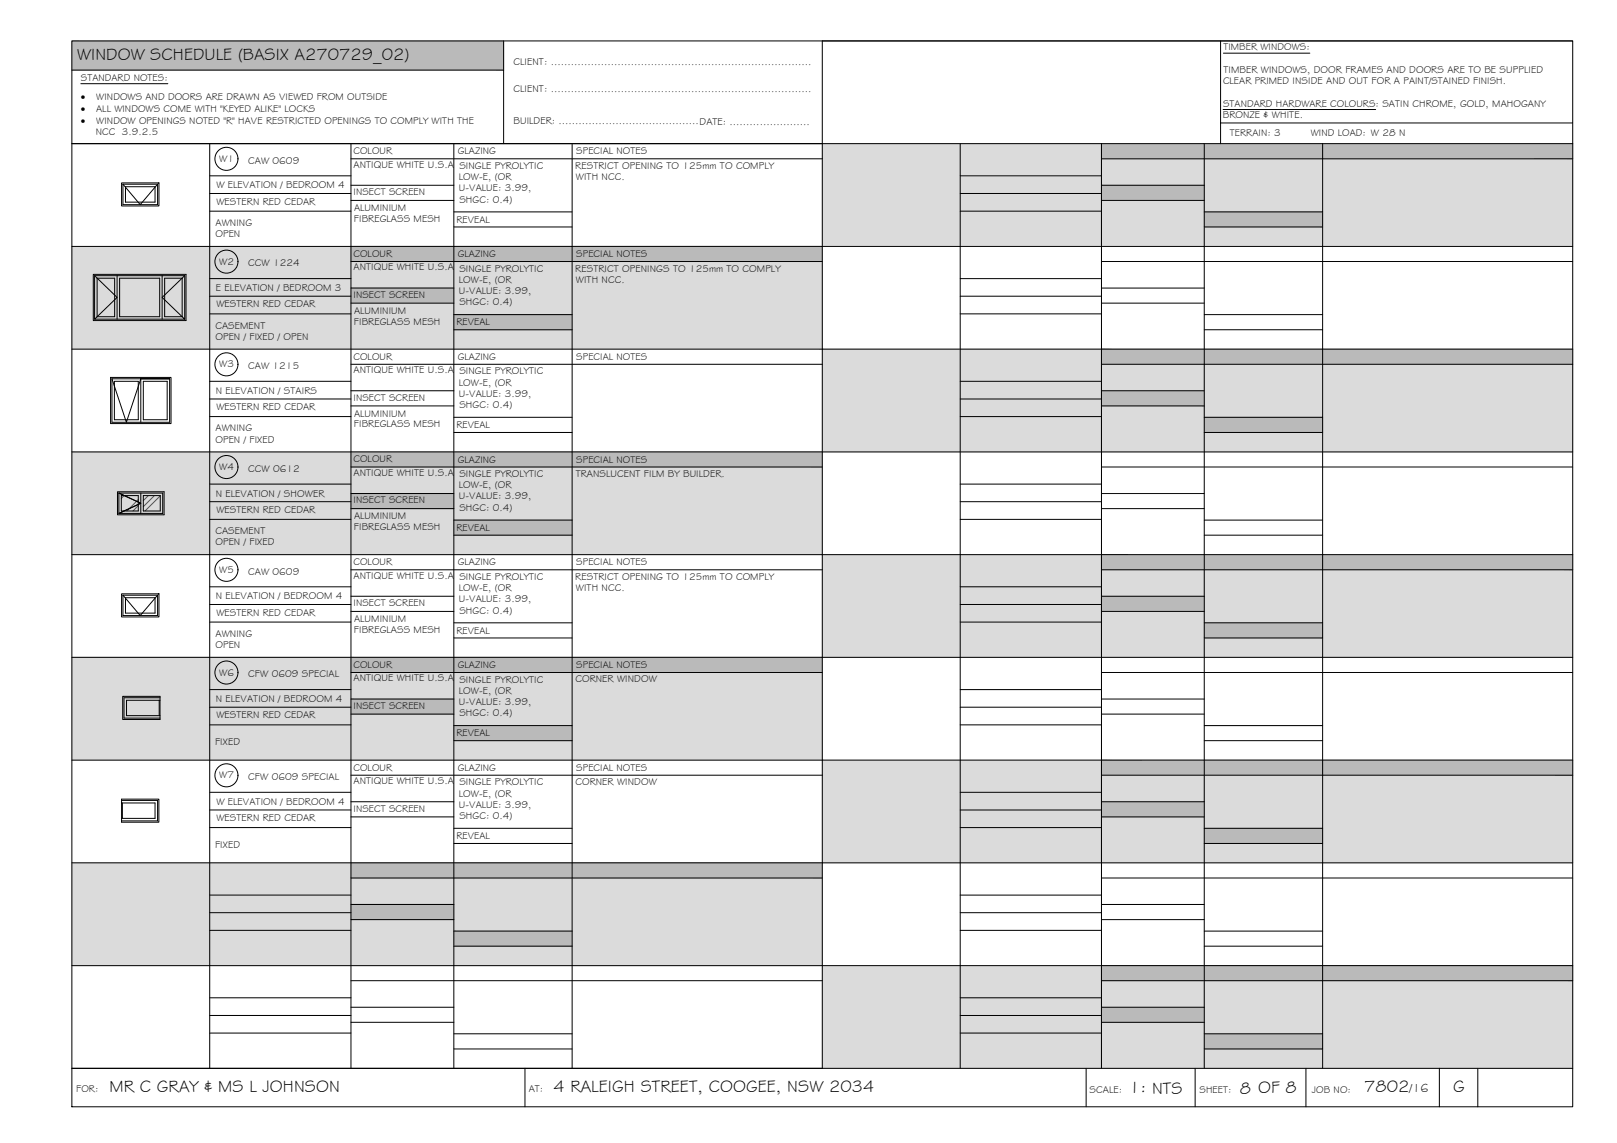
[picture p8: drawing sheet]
<svg xmlns="http://www.w3.org/2000/svg" width="420mm" height="297mm" viewBox="0 0 420 297" stroke-linecap="round" stroke-linejoin="round" font-family="sans-serif">
<!-- layer: WINDOW SCHEDULE HATCH -->
<g fill="#dbdbdb" stroke="#dbdbdb" stroke-width=".26">
<path d="M213.7 37.3l195 26.7v-26.7zM213.7 37.3l195 26.7h-195z"/>
<path d="M18.7 64l195 26.7v-26.7zM18.7 64l195 26.7h-195z"/>
<path d="M213.7 90.7l195 26.7v-26.7zM213.7 90.7l195 26.7h-195z"/>
<path d="M18.7 117.4l195 26.7v-26.7zM18.7 117.4l195 26.7h-195z"/>
<path d="M213.7 144.1l195 26.7v-26.7zM213.7 144.1l195 26.7h-195z"/>
<path d="M18.7 170.8l195 26.7v-26.7zM18.7 170.8l195 26.7h-195z"/>
<path d="M213.7 197.5l195 26.7v-26.7zM213.7 197.5l195 26.7h-195z"/>
<path d="M18.7 224.2l195 26.7v-26.7zM18.7 224.2l195 26.7h-195z"/>
<path d="M213.7 250.9l195 26.7v-26.7zM213.7 250.9l195 26.7h-195z"/>
</g>
<g fill="#bababa" stroke="#bababa" stroke-width=".26">
<path d="M18.7 10.6l112.2 7.6v-7.6zM18.7 10.6l112.2 7.6h-112.2z"/>
<path d="M286.2 37.3l122.5 4v-4zM286.2 37.3l122.5 4h-122.5z"/>
<path d="M286.2 48.1l26.7 4v-4zM286.2 48.1l26.7 4h-26.7z"/>
<path d="M312.9 55.1l30.8 3.9v-3.9zM312.9 55.1l30.8 3.9h-30.8z"/>
<path d="M91.2 64l122.5 4v-4zM91.2 64l122.5 4h-122.5z"/>
<path d="M91.2 74.9l26.7 3.9v-3.9zM91.2 74.9l26.7 3.9h-26.7z"/>
<path d="M117.9 81.8l30.8 3.9v-3.9zM117.9 81.8l30.8 3.9h-30.8z"/>
<path d="M286.2 90.7l122.5 4v-4zM286.2 90.7l122.5 4h-122.5z"/>
<path d="M286.2 101.6l26.7 3.9v-3.9zM286.2 101.6l26.7 3.9h-26.7z"/>
<path d="M312.9 108.5l30.8 3.9v-3.9zM312.9 108.5l30.8 3.9h-30.8z"/>
<path d="M91.2 117.4l122.5 4v-4zM91.2 117.4l122.5 4h-122.5z"/>
<path d="M91.2 128.3l26.7 3.9v-3.9zM91.2 128.3l26.7 3.9h-26.7z"/>
<path d="M117.9 135.2l30.8 3.9v-3.9zM117.9 135.2l30.8 3.9h-30.8z"/>
<path d="M286.2 144.1l122.5 4v-4zM286.2 144.1l122.5 4h-122.5z"/>
<path d="M286.2 155l26.7 3.9v-3.9zM286.2 155l26.7 3.9h-26.7z"/>
<path d="M312.9 161.9l30.8 3.9v-3.9zM312.9 161.9l30.8 3.9h-30.8z"/>
<path d="M91.2 170.8l122.5 4v-4zM91.2 170.8l122.5 4h-122.5z"/>
<path d="M91.2 181.6l26.7 4v-4zM91.2 181.6l26.7 4h-26.7z"/>
<path d="M117.9 188.6l30.8 3.9v-3.9zM117.9 188.6l30.8 3.9h-30.8z"/>
<path d="M286.2 197.5l122.5 4v-4zM286.2 197.5l122.5 4h-122.5z"/>
<path d="M286.2 208.4l26.7 3.9v-3.9zM286.2 208.4l26.7 3.9h-26.7z"/>
<path d="M312.9 215.3l30.8 3.9v-3.9zM312.9 215.3l30.8 3.9h-30.8z"/>
<path d="M91.2 224.2l122.5 4v-4zM91.2 224.2l122.5 4h-122.5z"/>
<path d="M91.2 235l26.7 4v-4zM91.2 235l26.7 4h-26.7z"/>
<path d="M117.9 242l30.8 3.9v-3.9zM117.9 242l30.8 3.9h-30.8z"/>
<path d="M286.2 250.9l122.5 4v-4zM286.2 250.9l122.5 4h-122.5z"/>
<path d="M286.2 261.8l26.7 3.9v-3.9zM286.2 261.8l26.7 3.9h-26.7z"/>
<path d="M312.9 268.7l30.8 3.9v-3.9zM312.9 268.7l30.8 3.9h-30.8z"/>
</g>
<!-- layer: BORDER -->
<g fill="none" stroke="#000" stroke-width=".26">
<path d="M18.7 10.6h390v277h-390zM18.7 18.2h112.2M130.9 10.6v26.7M317.1 10.6v26.7M408.7 10.6h-195v267M18.7 37.3h390M54.5 37.3v240.3M91.2 37.3v240.3M117.9 37.3v240.3M148.7 37.3v240.3M249.5 37.3v240.3M286.2 37.3v240.3"/>
<path d="M312.9 37.3v240.3M317.1 32h91.6M343.7 37.3v240.3M54.5 45.7h36.7M54.5 50.3h36.7M54.5 54.9h36.7M91.2 41.3h122.5M91.2 48.1h26.7M91.2 52.1h26.7M117.9 55.1h30.8M117.9 59h30.8M249.5 45.7h36.7"/>
<path d="M249.5 50.3h36.7M249.5 54.9h36.7M286.2 41.3h122.5M286.2 48.1h26.7M286.2 52.1h26.7M312.9 55.1h30.8M312.9 59h30.8M18.7 64h390M54.5 72.4h36.7M54.5 77h36.7M91.2 68h122.5M91.2 74.9h26.7"/>
<path d="M91.2 78.8h26.7M249.5 72.4h36.7M249.5 77h36.7M286.2 68h122.5M286.2 74.9h26.7M286.2 78.8h26.7M18.7 90.7h390M54.5 81.6h36.7M54.5 99.1h36.7M91.2 94.7h122.5M117.9 81.8h30.8M117.9 85.7h30.8"/>
<path d="M249.5 81.6h36.7M249.5 99.1h36.7M286.2 94.7h122.5M312.9 81.8h30.8M312.9 85.7h30.8M18.7 117.4h390M54.5 103.7h36.7M54.5 108.3h36.7M91.2 101.6h26.7M91.2 105.5h26.7M117.9 108.5h30.8M117.9 112.4h30.8"/>
<path d="M249.5 103.7h36.7M249.5 108.3h36.7M286.2 101.6h26.7M286.2 105.5h26.7M312.9 108.5h30.8M312.9 112.4h30.8M54.5 125.8h36.7M54.5 130.4h36.7M54.5 135h36.7M91.2 121.4h122.5M91.2 128.3h26.7M91.2 132.2h26.7"/>
<path d="M117.9 135.2h30.8M117.9 139.1h30.8M249.5 125.8h36.7M249.5 130.4h36.7M249.5 135h36.7M286.2 121.4h122.5M286.2 128.3h26.7M286.2 132.2h26.7M312.9 135.2h30.8M312.9 139.1h30.8M18.7 144.1h390M54.5 152.5h36.7"/>
<path d="M54.5 157.1h36.7M91.2 148.1h122.5M91.2 155h26.7M91.2 158.9h26.7M249.5 152.5h36.7M249.5 157.1h36.7M286.2 148.1h122.5M286.2 155h26.7M286.2 158.9h26.7M18.7 170.8h390M54.5 161.7h36.7M54.5 179.2h36.7"/>
<path d="M91.2 174.8h122.5M117.9 161.9h30.8M117.9 165.8h30.8M249.5 161.7h36.7M249.5 179.2h36.7M286.2 174.8h122.5M312.9 161.9h30.8M312.9 165.8h30.8M18.7 197.5h390M54.5 183.8h36.7M54.5 188.4h36.7M91.2 181.7h26.7"/>
<path d="M91.2 185.6h26.7M117.9 188.6h30.8M117.9 192.5h30.8M249.5 183.8h36.7M249.5 188.4h36.7M286.2 181.7h26.7M286.2 185.6h26.7M312.9 188.6h30.8M312.9 192.5h30.8M54.5 205.9h36.7M54.5 210.5h36.7M54.5 215.1h36.7"/>
<path d="M91.2 201.5h122.5M91.2 208.4h26.7M91.2 212.3h26.7M117.9 215.3h30.8M117.9 219.2h30.8M249.5 205.9h36.7M249.5 210.5h36.7M249.5 215.1h36.7M286.2 201.5h122.5M286.2 208.4h26.7M286.2 212.3h26.7M312.9 215.3h30.8"/>
<path d="M312.9 219.2h30.8M18.7 224.2h390M54.5 232.6h36.7M54.5 237.2h36.7M91.2 228.2h122.5M91.2 235h26.7M91.2 239h26.7M249.5 232.6h36.7M249.5 237.2h36.7M286.2 228.2h122.5M286.2 235h26.7M286.2 239h26.7"/>
<path d="M18.7 250.9h390M54.5 241.8h36.7M54.5 259.3h36.7M91.2 254.9h122.5M117.9 242h30.8M117.9 245.9h30.8M249.5 241.8h36.7M249.5 259.3h36.7M286.2 254.9h122.5M312.9 242h30.8M312.9 245.9h30.8M18.7 277.6h390"/>
<path d="M54.5 263.9h36.7M54.5 268.5h36.7M91.2 261.8h26.7M91.2 265.7h26.7M117.9 268.7h30.8M117.9 272.6h30.8M136.4 277.6v10M249.5 263.9h36.7M249.5 268.5h36.7M282.2 277.6v10M286.2 261.8h26.7M286.2 265.7h26.7"/>
<path d="M310.5 277.6v10M312.9 268.7h30.8M312.9 272.6h30.8M339.3 277.6v10M374 277.6v10M384 277.6v10"/>
</g>
<!-- layer: TEXT -->
<path d="M317.9 13.8h22.4M21 21.8h22.6M317.8 28.5h39.6" fill="none" stroke="#000" stroke-width=".26"/>
<!-- layer: HATCH -->
<path d="M32.3 128.8l-.8 .7M35.9 129.8l-2.9 3M35.9 131.4l-1.3 1.4M38.6 128.8l-1.4 1.3M40.1 128.8l-2.9 2.9M41.6 128.9l-3.9 3.9" fill="none" stroke="#545454" stroke-width=".26"/>
<!-- layer: WINDOWS -->
<g fill="none" stroke="#000" stroke-width=".26">
<path d="M31.9 47.9l4.5 5.3 4.5-5.3M31.9 47.9v5.3h9v-5.3M31.9 47.9h9M32.6 48.5h7.7v4h-7.7zM24.6 71.6l5.8 5.7-5.8 5.6h23.4l-5.9-5.6 5.9-5.7M24.6 71.6v11.3M24.6 71.6h23.4M25.2 72.3h4.6v10h-4.6zM30.4 71.6v11.3M31.1 72.3h10.4v10h-10.4zM42.1 71.6v11.3M42.8 72.3h4.5v10h-4.5z"/>
<path d="M48 71.6v11.3M29.1 98.4h15h-7.5M29.1 98.4l3.7 11.3 3.8-11.3M29.1 98.4v11.3h15v-11.3M29.7 99.1h6.2v10h-6.2zM36.6 98.4v11.3M37.2 99.1h6.2v10h-6.2zM30.9 128.1h11.4v5.3h-11.4l5.7-2.6zM30.9 128.1l5.7 2.7-5.7 2.6zM31.5 128.8h4.4v4h-4.4zM36.6 128.1v5.3M37.2 128.8h4.4v4h-4.4z"/>
<path d="M31.9 154.7l4.5 5.3 4.5-5.3M31.9 154.7h9M31.9 154.7v5.3h9v-5.3M32.6 155.3h7.7v4h-7.7zM41.4 182v4M41.6 181.3h-9.4v5.3h9.4M41.6 182h-8.7v4h8.7M41.6 181v6M31.6 208h9.3v5.3h-9.3M31.6 208.7h8.7v4h-8.7M31.6 207.7v6M31.8 208.7v4"/>
<circle cx="58.8" cy="41.3" r="3"/>
<circle cx="58.8" cy="68" r="3"/>
<circle cx="58.8" cy="94.7" r="3"/>
<circle cx="58.8" cy="121.4" r="3"/>
<circle cx="58.8" cy="148.1" r="3"/>
<circle cx="58.8" cy="174.8" r="3"/>
<circle cx="58.8" cy="201.5" r="3"/>
</g>
<!-- layer: NEWWORK -->
<path d="M31.6 47.5h9.7v6h-9.7zM24.2 71.3h24.1v12h-24.1zM28.7 98.1h15.7v12h-15.7zM30.5 127.8h12.1v6h-12.1zM31.6 154.3h9.7v6h-9.7zM41.6 181h-9.7v6h9.7M31.6 207.7h9.7v6h-9.7" fill="none" stroke="#000" stroke-width=".26"/>
<g font-size="4.5">
<text x="20" y="15.6">WINDOW SCHEDULE (BASIX A270729_02)</text>
<text x="28.5" y="283.7">MR C GRAY &amp; MS L JOHNSON</text>
<text x="143.8" y="283.7">4 RALEIGH STREET, COOGEE, NSW 2034</text>
<text x="293.4" y="284">1: NTS</text>
<text x="322.2" y="284.2">8 OF 8</text>
<text x="354.5" y="283.9">7802</text>
<text x="377.6" y="283.8">G</text>
</g>
<text font-size="3.2" x="366.3" y="283.9">/16</text>
<g font-size="2.6">
<text x="133.4" y="16.9">CLIENT: ..............................................................................</text>
<text x="317.9" y="13.1">TIMBER WINDOWS:</text>
<text x="21" y="21.1">STANDARD NOTES:</text>
<text x="317.8" y="21.9">CLEAR PRIMED INSIDE AND OUT FOR A PAINT/STAINED FINISH.</text>
<text x="317.9" y="19">TIMBER WINDOWS, DOOR FRAMES AND DOORS ARE TO BE SUPPLIED</text>
<text x="21" y="26.1">·</text>
<text x="21" y="29.1">·</text>
<text x="25" y="29.1">ALL WINDOWS COME WITH &quot;KEYED ALIKE&quot; LOCKS</text>
<text x="25" y="26.1">WINDOWS AND DOORS ARE DRAWN AS VIEWED FROM OUTSIDE</text>
<text x="133.4" y="24">CLIENT: ..............................................................................</text>
<text x="317.8" y="27.7">STANDARD HARDWARE COLOURS: SATIN CHROME, GOLD, MAHOGANY</text>
<text x="21" y="32.1">·</text>
<text x="24.9" y="35.1">NCC 3.9.2.5</text>
<text x="25" y="32.1">WINDOW OPENINGS NOTED &quot;R&quot; HAVE RESTRICTED OPENINGS TO COMPLY WITH THE</text>
<text x="133.4" y="32.3">BUILDER: ..........................................DATE: ........................</text>
<text x="317.7" y="30.7">BRONZE &amp; WHITE.</text>
<text x="319.6" y="35.4">TERRAIN: 3</text>
<text x="340.6" y="35.4">WIND LOAD: W 28 N</text>
<text x="91.8" y="40.1">COLOUR</text>
<text x="119" y="40.1">GLAZING</text>
<text x="149.7" y="40.1">SPECIAL NOTES</text>
<text x="57" y="42.1">W1</text>
<text x="64.5" y="42.6">CAW 0609</text>
<text x="91.9" y="43.6">ANTIQUE WHITE U.S.A</text>
<text x="119.2" y="46.8">LOW-E, (OR</text>
<text x="119.4" y="43.9">SINGLE PYROLYTIC</text>
<text x="149.5" y="43.9">RESTRICT OPENING TO 125mm TO COMPLY</text>
<text x="149.6" y="46.8">WITH NCC.</text>
<text x="56.2" y="49">W ELEVATION / BEDROOM 4</text>
<text x="56.2" y="53.2">WESTERN RED CEDAR</text>
<text x="91.8" y="50.7">INSECT SCREEN</text>
<text x="119.2" y="49.7">U-VALUE: 3.99,</text>
<text x="119.4" y="52.7">SHGC: 0.4)</text>
<text x="56" y="58.8">AWNING</text>
<text x="92" y="57.7">FIBREGLASS MESH</text>
<text x="92" y="54.9">ALUMINIUM</text>
<text x="118.6" y="57.9">REVEAL</text>
<text x="56" y="61.7">OPEN</text>
<text x="57" y="68.8">W2</text>
<text x="64.5" y="69.3">CCW 1224</text>
<text x="91.8" y="66.8">COLOUR</text>
<text x="91.9" y="70.2">ANTIQUE WHITE U.S.A</text>
<text x="119" y="66.9">GLAZING</text>
<text x="119.4" y="70.6">SINGLE PYROLYTIC</text>
<text x="149.5" y="70.6">RESTRICT OPENINGS TO 125mm TO COMPLY</text>
<text x="149.7" y="66.9">SPECIAL NOTES</text>
<text x="56.1" y="75.7">E ELEVATION / BEDROOM 3</text>
<text x="91.8" y="77.4">INSECT SCREEN</text>
<text x="119.2" y="73.5">LOW-E, (OR</text>
<text x="119.2" y="76.4">U-VALUE: 3.99,</text>
<text x="149.6" y="73.5">WITH NCC.</text>
<text x="56.2" y="79.9">WESTERN RED CEDAR</text>
<text x="92" y="81.6">ALUMINIUM</text>
<text x="119.4" y="79.3">SHGC: 0.4)</text>
<text x="56" y="85.4">CASEMENT</text>
<text x="56" y="88.3">OPEN / FIXED / OPEN</text>
<text x="92" y="84.4">FIBREGLASS MESH</text>
<text x="118.6" y="84.6">REVEAL</text>
<text x="57" y="95.5">W3</text>
<text x="64.5" y="95.9">CAW 1215</text>
<text x="91.8" y="93.5">COLOUR</text>
<text x="119" y="93.5">GLAZING</text>
<text x="149.7" y="93.5">SPECIAL NOTES</text>
<text x="91.9" y="97">ANTIQUE WHITE U.S.A</text>
<text x="119.2" y="100.2">LOW-E, (OR</text>
<text x="119.4" y="97.3">SINGLE PYROLYTIC</text>
<text x="56.1" y="102.4">N ELEVATION / STAIRS</text>
<text x="56.2" y="106.6">WESTERN RED CEDAR</text>
<text x="91.8" y="104.1">INSECT SCREEN</text>
<text x="119.2" y="103.1">U-VALUE: 3.99,</text>
<text x="119.4" y="106.1">SHGC: 0.4)</text>
<text x="56" y="112.1">AWNING</text>
<text x="92" y="111.1">FIBREGLASS MESH</text>
<text x="92" y="108.3">ALUMINIUM</text>
<text x="118.6" y="111.3">REVEAL</text>
<text x="56" y="115">OPEN / FIXED</text>
<text x="57" y="122.2">W4</text>
<text x="64.5" y="122.7">CCW 0612</text>
<text x="91.8" y="120.2">COLOUR</text>
<text x="91.9" y="123.6">ANTIQUE WHITE U.S.A</text>
<text x="119" y="120.3">GLAZING</text>
<text x="119.4" y="124">SINGLE PYROLYTIC</text>
<text x="149.6" y="124">TRANSLUCENT FILM BY BUILDER.</text>
<text x="149.7" y="120.3">SPECIAL NOTES</text>
<text x="56.1" y="129.1">N ELEVATION / SHOWER</text>
<text x="91.8" y="130.8">INSECT SCREEN</text>
<text x="119.2" y="126.9">LOW-E, (OR</text>
<text x="119.2" y="129.8">U-VALUE: 3.99,</text>
<text x="56.2" y="133.3">WESTERN RED CEDAR</text>
<text x="92" y="137.8">FIBREGLASS MESH</text>
<text x="92" y="135">ALUMINIUM</text>
<text x="118.6" y="138">REVEAL</text>
<text x="119.4" y="132.8">SHGC: 0.4)</text>
<text x="56" y="138.8">CASEMENT</text>
<text x="56" y="141.7">OPEN / FIXED</text>
<text x="57" y="148.9">W5</text>
<text x="64.5" y="149.3">CAW 0609</text>
<text x="91.8" y="146.9">COLOUR</text>
<text x="119" y="147">GLAZING</text>
<text x="149.7" y="147">SPECIAL NOTES</text>
<text x="56.1" y="155.8">N ELEVATION / BEDROOM 4</text>
<text x="91.9" y="150.4">ANTIQUE WHITE U.S.A</text>
<text x="119.2" y="153.6">LOW-E, (OR</text>
<text x="119.4" y="150.7">SINGLE PYROLYTIC</text>
<text x="149.5" y="150.7">RESTRICT OPENING TO 125mm TO COMPLY</text>
<text x="149.6" y="153.6">WITH NCC.</text>
<text x="56.2" y="160">WESTERN RED CEDAR</text>
<text x="91.8" y="157.5">INSECT SCREEN</text>
<text x="92" y="161.7">ALUMINIUM</text>
<text x="119.2" y="156.5">U-VALUE: 3.99,</text>
<text x="119.4" y="159.5">SHGC: 0.4)</text>
<text x="56" y="165.6">AWNING</text>
<text x="92" y="164.5">FIBREGLASS MESH</text>
<text x="118.6" y="164.7">REVEAL</text>
<text x="56" y="168.5">OPEN</text>
<text x="91.8" y="173.6">COLOUR</text>
<text x="119" y="173.6">GLAZING</text>
<text x="149.7" y="173.7">SPECIAL NOTES</text>
<text x="57" y="175.6">W6</text>
<text x="64.5" y="176.1">CFW 0609 SPECIAL</text>
<text x="91.9" y="177.1">ANTIQUE WHITE U.S.A</text>
<text x="119.4" y="177.4">SINGLE PYROLYTIC</text>
<text x="149.5" y="177.2">CORNER WINDOW</text>
<text x="56.1" y="182.5">N ELEVATION / BEDROOM 4</text>
<text x="91.8" y="184.2">INSECT SCREEN</text>
<text x="119.2" y="180.3">LOW-E, (OR</text>
<text x="119.2" y="183.2">U-VALUE: 3.99,</text>
<text x="56.2" y="186.7">WESTERN RED CEDAR</text>
<text x="118.6" y="191.4">REVEAL</text>
<text x="119.4" y="186.2">SHGC: 0.4)</text>
<text x="55.9" y="193.7">FIXED</text>
<text x="57" y="202.3">W7</text>
<text x="64.5" y="202.7">CFW 0609 SPECIAL</text>
<text x="91.8" y="200.3">COLOUR</text>
<text x="91.9" y="203.7">ANTIQUE WHITE U.S.A</text>
<text x="119" y="200.4">GLAZING</text>
<text x="149.5" y="203.9">CORNER WINDOW</text>
<text x="149.7" y="200.4">SPECIAL NOTES</text>
<text x="56.2" y="209.2">W ELEVATION / BEDROOM 4</text>
<text x="119.2" y="207">LOW-E, (OR</text>
<text x="119.2" y="209.9">U-VALUE: 3.99,</text>
<text x="119.4" y="204.1">SINGLE PYROLYTIC</text>
<text x="56.2" y="213.4">WESTERN RED CEDAR</text>
<text x="91.8" y="210.9">INSECT SCREEN</text>
<text x="119.4" y="212.8">SHGC: 0.4)</text>
<text x="55.9" y="220.4">FIXED</text>
<text x="118.6" y="218.1">REVEAL</text>
<text x="19.8" y="283.8">FOR:</text>
<text x="137.4" y="283.7">AT:</text>
<text x="283.1" y="284">SCALE:</text>
<text x="311.7" y="284">SHEET:</text>
<text x="340.9" y="284">JOB NO:</text>
</g>
</svg>
